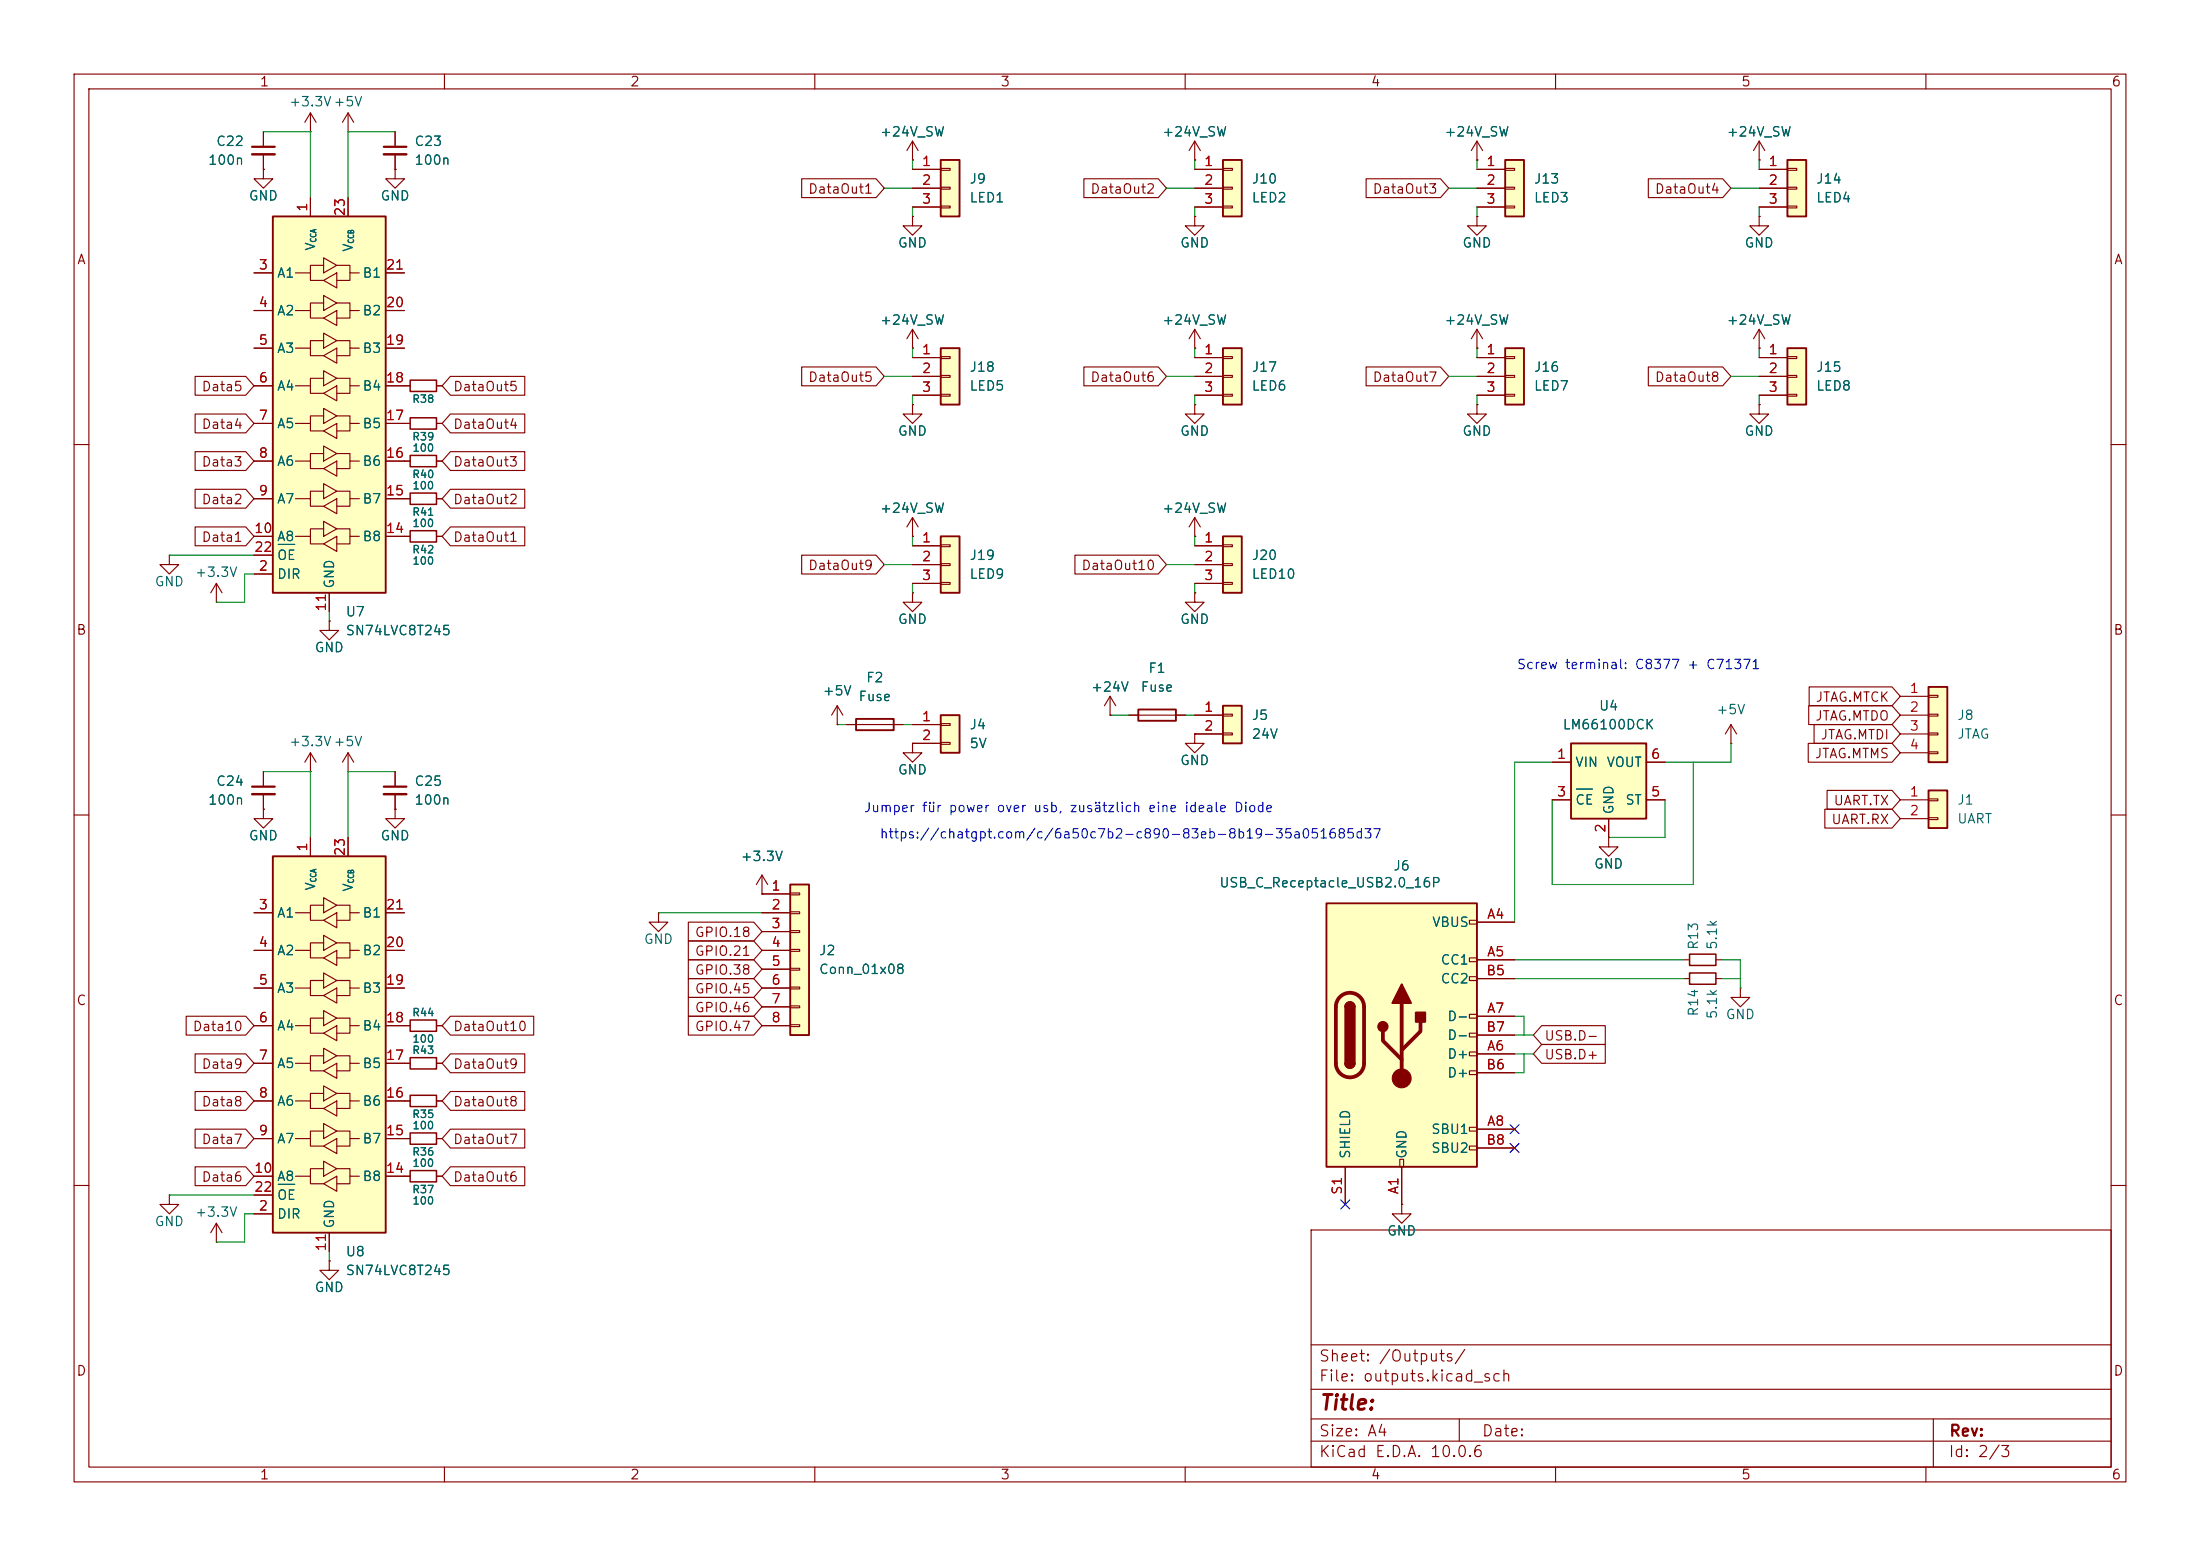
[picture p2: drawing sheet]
<svg xmlns="http://www.w3.org/2000/svg" width="297mm" height="210mm" viewBox="0 0 297 210" stroke-linecap="round" stroke-linejoin="round" font-family="sans-serif">
<g fill="none" stroke="#840000" stroke-width=".15">
<path d="M10 10h277v190h-277zM12 12h273v186h-273zM60 10v2M110 10v2M160 10v2M210 10v2M260 10v2M10 60h2M285 60h2M10 110h2M285 110h2M10 160h2"/>
<path d="M177 166h108v32h-108zM285 160h2M60 198v2M110 198v2M160 198v2M177 194.5h108M177 191.5h108M177 187.5h108M177 181.5h108M197 191.5v3M210 198v2M260 198v2"/>
<path d="M261 191.5v6.5"/>
</g>
<path d="M165.1 72.4h2.5v7.6h-2.5z" fill="#ffffc2"/>
<path d="M165.1 72.4h2.5v7.6h-2.5zM115.6 97h5v1.6h-5z" fill="none" stroke="#840000" stroke-width=".25"/>
<path d="M161.3 73.7h3.8M161.3 76.2h3.8M161.3 78.7h3.8M165.1 73.5h1.3v.3h-1.3zM165.1 76.1h1.3v.2h-1.3zM165.1 78.6h1.3v.3h-1.3zM114.3 97.8h7.6" fill="none" stroke="#840000" stroke-width=".15"/>
<path d="M127 96.5h2.5v5.1h-2.5z" fill="#ffffc2"/>
<path d="M127 96.5h2.5v5.1h-2.5z" fill="none" stroke="#840000" stroke-width=".25"/>
<path d="M123.2 97.8h3.8M127 97.7h1.3v.2h-1.3zM123.2 100.3v1.3h1.3l-1.3 1.3-1.3-1.3h1.3M123.2 100.3h.1M123.2 100.3h3.8M127 100.2h1.3v.3h-1.3z" fill="none" stroke="#840000" stroke-width=".15"/>
<path d="M127 72.4h2.5v7.6h-2.5z" fill="#ffffc2"/>
<path d="M127 72.4h2.5v7.6h-2.5z" fill="none" stroke="#840000" stroke-width=".25"/>
<path d="M123.2 54.6v1.3h1.3l-1.3 1.3-1.3-1.3h1.3M123.2 54.6h.1M123.2 73.7h3.8M123.2 76.2h3.8M123.2 78.7h3.8M127 73.5h1.3v.3h-1.3zM127 76.1h1.3v.2h-1.3zM127 78.6h1.3v.3h-1.3zM123.2 80v1.3h1.3l-1.3 1.3-1.3-1.3h1.3M123.2 80h.1" fill="none" stroke="#840000" stroke-width=".15"/>
<path d="M127 47h2.5v7.6h-2.5z" fill="#ffffc2"/>
<path d="M127 47h2.5v7.6h-2.5z" fill="none" stroke="#840000" stroke-width=".25"/>
<path d="M123.2 48.3h3.8M123.2 50.8h3.8M123.2 53.3h3.8M127 48.1h1.3v.3h-1.3zM127 50.7h1.3v.2h-1.3zM127 53.2h1.3v.3h-1.3zM29.2 167.6h.1M29.2 165.1l-.8 1.3M29.2 165.1l.8 1.3M29.2 165.1v2.5" fill="none" stroke="#840000" stroke-width=".15"/>
<path d="M106.7 119.4h2.5v20.3h-2.5z" fill="#ffffc2"/>
<path d="M106.7 119.4h2.5v20.3h-2.5z" fill="none" stroke="#840000" stroke-width=".25"/>
<g fill="none" stroke="#840000" stroke-width=".15">
<path d="M123.2 19.1v2.5M123.2 19.1l-.8 1.2M123.2 19.1l.8 1.2M123.2 21.6h.1M161.3 29.2v1.3h1.3l-1.3 1.3-1.3-1.3h1.3M161.3 29.2h.1M123.2 47h.1M123.2 44.5v2.5M123.2 44.5l-.8 1.2M123.2 44.5l.8 1.2M123.2 72.4h.1M123.2 69.9l-.8 1.2"/>
<path d="M123.2 69.9l.8 1.2M123.2 69.9v2.5M102.9 120.7h3.8M102.9 123.2h3.8M102.9 125.7h3.8M102.9 128.3h3.8M102.9 130.8h3.8M102.9 133.4h3.8M102.9 135.9h3.8M102.9 138.4h3.8M106.7 120.5h1.2v.3h-1.2zM106.7 123.1h1.2v.2h-1.2z"/>
<path d="M106.7 125.6h1.2v.3h-1.2zM106.7 128.1h1.2v.3h-1.2zM106.7 130.7h1.2v.2h-1.2zM106.7 133.2h1.2v.3h-1.2zM106.7 135.8h1.2v.2h-1.2zM106.7 138.3h1.2v.3h-1.2zM54.6 153.7h.8M58.9 153.7h.8M22.9 161.3v1.3h1.2l-1.2 1.2-1.3-1.2h1.3M22.9 161.3h.1M44.4 170.2v1.3h1.3l-1.3 1.2-1.2-1.2h1.2M44.4 170.2h.1"/>
</g>
<path d="M55.4 152.9h3.5v1.5h-3.5z" fill="none" stroke="#840000" stroke-width=".2"/>
<path d="M165.1 21.6h2.5v7.6h-2.5z" fill="#ffffc2"/>
<path d="M165.1 21.6h2.5v7.6h-2.5z" fill="none" stroke="#840000" stroke-width=".25"/>
<path d="M161.3 22.9h3.8M161.3 25.4h3.8M161.3 27.9h3.8M165.1 22.7h1.3v.3h-1.3zM165.1 25.3h1.3v.2h-1.3zM165.1 27.8h1.3v.3h-1.3z" fill="none" stroke="#840000" stroke-width=".15"/>
<path d="M127 21.6h2.5v7.6h-2.5z" fill="#ffffc2"/>
<path d="M127 21.6h2.5v7.6h-2.5z" fill="none" stroke="#840000" stroke-width=".25"/>
<path d="M161.3 19.1l-.8 1.2M161.3 19.1l.8 1.2M161.3 19.1v2.5M123.2 22.9h3.8M123.2 25.4h3.8M123.2 27.9h3.8M127 22.7h1.3v.3h-1.3zM127 25.3h1.3v.2h-1.3zM127 27.8h1.3v.3h-1.3zM161.3 21.6h.1" fill="none" stroke="#840000" stroke-width=".15"/>
<path d="M165.1 47h2.5v7.6h-2.5z" fill="#ffffc2"/>
<path d="M165.1 47h2.5v7.6h-2.5z" fill="none" stroke="#840000" stroke-width=".25"/>
<path d="M161.3 48.3h3.8M161.3 50.8h3.8M161.3 53.3h3.8M165.1 48.1h1.3v.3h-1.3zM165.1 50.7h1.3v.2h-1.3zM165.1 53.2h1.3v.3h-1.3z" fill="none" stroke="#840000" stroke-width=".15"/>
<path d="M165.1 95.3h2.5v5h-2.5z" fill="#ffffc2"/>
<path d="M165.1 95.3h2.5v5h-2.5z" fill="none" stroke="#840000" stroke-width=".25"/>
<g fill="none" stroke="#840000" stroke-width=".15">
<path d="M22.9 74.9v1.3h1.2l-1.2 1.3-1.3-1.3h1.3M22.9 74.9h.1M29.2 78.7l-.8 1.3M29.2 78.7l.8 1.3M29.2 78.7v2.6M29.2 81.3h.1M149.9 96.5h.1M149.9 94l-.8 1.3M149.9 94l.7 1.3M149.9 94v2.5M161.3 99.1v1.2h1.3l-1.3 1.3-1.3-1.3h1.3M161.3 99.1h.1"/>
<path d="M161.3 96.5h3.8M161.3 99.1h3.8M165.1 96.4h1.3v.2h-1.3zM165.1 98.9h1.3v.3h-1.3zM35.6 109.2v1.3h1.2l-1.2 1.3-1.3-1.3h1.3M35.6 109.2h.1"/>
</g>
<path d="M36.8 29.2h15.3v50.8h-15.3z" fill="#ffffc2"/>
<path d="M36.8 29.2h15.3v50.8h-15.3zM153.7 95.8h5v1.5h-5z" fill="none" stroke="#840000" stroke-width=".25"/>
<g fill="none" stroke="#840000" stroke-width=".15">
<path d="M34.3 36.8h2.5M39.9 36.8h2v1h1.8M41.9 26.7v2.5M43.7 35.8h-1.8v1M43.7 34.8l1.8 1-1.8 1zM43.7 37.8l1.8-1v2.1zM43.7 39.9l1.8 1-1.8 1zM45.5 35.8h1.7v1h1.3M47 26.7v2.5M47.2 36.8v1h-1.7M52.1 36.8h2.5M34.3 41.9h2.5"/>
<path d="M34.3 47h2.5M34.3 52.1h2.5M34.3 57.2h2.5M39.9 47h2v1h1.8M39.9 57.2h2v1h1.8M39.9 41.9h2v1h1.8M39.9 52.1h2v1h1.8M43.7 46h-1.8v1M43.7 56.1h-1.8v1.1M43.7 45l1.8 1-1.8 1zM43.7 55.1l1.8 1-1.8 1.1zM43.7 48l1.8-1v2z"/>
<path d="M43.7 53.1l1.8-1v2zM43.7 58.2l1.8-1v2zM43.7 40.9h-1.8v1M43.7 51.1h-1.8v1M43.7 50l1.8 1.1-1.8 1zM43.7 42.9l1.8-1v2zM45.5 46h1.7v1h1.3M45.5 56.1h1.7v1.1h1.3M45.5 40.9h1.7v1h1.3M45.5 51.1h1.7v1h1.3M47.2 47v1h-1.7M47.2 57.2v1h-1.7"/>
<path d="M47.2 41.9v1h-1.7M47.2 52.1v1h-1.7M52.1 41.9h2.5M52.1 47h2.5M52.1 52.1h3.3M52.1 57.2h3.3M58.9 52.1h.8M58.9 57.2h.8M34.3 77.5h2.5M34.3 62.2h2.5M34.3 67.3h2.5M34.3 72.4h2.5"/>
<path d="M34.3 74.9h2.5M39.9 67.3h2v1h1.8M39.9 62.2h2v1h1.8M39.9 72.4h2v1h1.8M43.7 66.3h-1.8v1M43.7 65.3l1.8 1-1.8 1zM43.7 68.3l1.8-1v2zM43.7 73.4l1.8-1v2zM43.7 61.2h-1.8v1M43.7 71.4h-1.8v1M43.7 60.2l1.8 1-1.8 1zM43.7 70.4l1.8 1-1.8 1z"/>
<path d="M43.7 63.2l1.8-1v2.1zM45.5 66.3h1.7v1h1.3M45.5 61.2h1.7v1h1.3M45.5 71.4h1.7v1h1.3M47.2 67.3v1h-1.7M47.2 62.2v1h-1.7M47.2 72.4v1h-1.7M52.1 62.2h3.3M52.1 67.3h3.3M52.1 72.4h3.3M58.9 62.2h.8M58.9 67.3h.8"/>
<path d="M58.9 72.4h.8M44.4 80v2.6M113 97.8h.1M113 95.3l-.7 1.2M113 95.3l.8 1.2M113 95.3v2.5M152.4 96.5h7.6M102.9 118.1l-.8 1.3M102.9 118.1l.7 1.3M102.9 118.1v2.6M102.9 120.7h.1M189.2 162.6v1.2h1.3l-1.3 1.3-1.2-1.3h1.2"/>
<path d="M189.2 162.6h.1"/>
</g>
<path d="M37.6 73.5h2.2" fill="none" stroke="#006464" stroke-width=".15"/>
<path d="M55.4 51.3h3.5v1.5h-3.5zM55.4 56.4h3.5v1.5h-3.5zM55.4 66.5h3.5v1.6h-3.5zM55.4 61.5h3.5v1.5h-3.5zM55.4 71.6h3.5v1.6h-3.5z" fill="none" stroke="#840000" stroke-width=".2"/>
<path d="M179.1 121.9h20.3v35.6h-20.3z" fill="#ffffc2"/>
<g fill="none" stroke="#840000" stroke-width=".15">
<path d="M35.6 17.8v2M41.9 17.8h.1M41.9 15.2l-.8 1.3M41.9 15.2l.8 1.3M41.9 15.2v2.6M47 17.8h.1M47 15.2l-.8 1.3M47 15.2l.8 1.3M47 15.2v2.6M53.3 17.8v2M237.5 19.1l-.8 1.2M237.5 19.1l.8 1.2"/>
<path d="M237.5 19.1v2.5M35.6 22.9v1.2h1.2l-1.2 1.3-1.3-1.3h1.3M35.6 22.9h.1M35.6 20.8v2.1M53.3 22.9v1.2h-1.2l1.2 1.3 1.3-1.3h-1.3M53.3 22.9h.1M53.3 20.8v2.1M237.5 21.6h.1M237.5 29.2v1.3h1.3l-1.3 1.3-1.3-1.3h1.3M237.5 29.2h.1M88.9 123.2v1.3h1.3l-1.3 1.2-1.3-1.2h1.3M88.9 123.2h.1"/>
<path d="M198.4 124.2h1v.5h-1zM198.4 129.3h1v.5h-1zM198.4 131.8h1v.5h-1zM198.4 136.9h1v.5h-1zM198.4 139.4h1v.6h-1zM199.4 124.5h5.1M199.4 129.5h5.1M199.4 137.2h5.1M199.4 132.1h5.1M199.4 139.7h5.1M227.3 129.5h.8M231.6 129.5h.8"/>
<path d="M181.6 157.5v5.1M189 156.5h.5v1h-.5zM189.2 157.5v5.1M198.4 142h1v.5h-1zM198.4 144.5h1v.5h-1zM198.4 152.1h1v.6h-1zM198.4 154.7h1v.5h-1zM199.4 142.2h5.1M199.4 152.4h5.1M199.4 144.8h5.1M199.4 154.9h5.1"/>
</g>
<path d="M179.1 121.9h20.3v35.6h-20.3zM181.6 135.9a.64 .64 0 0 1 .6-.6 .64 .64 0 0 1 .7 .6M181.6 143.5a.64 .64 0 0 0 .6 .6 .64 .64 0 0 0 .7-.6" fill="none" stroke="#840000" stroke-width=".25"/>
<path d="M180.9 134.6a1.9 1.9 0 0 1 2.1-.5 1.9 1.9 0 0 1 1.1 1.8v7.6a1.91 1.91 0 0 1-1.9 1.9 1.91 1.91 0 0 1-1.9-1.9v-7.6a1.9 1.9 0 0 1 .6-1.3zM186.7 139.2v1.3l2.5 2.5M189.2 135.4v10.1M191.8 137.9v1.3l-2.6 2.5" fill="none" stroke="#840000" stroke-width=".51"/>
<g fill="#840000" stroke="#840000" stroke-width=".25">
<path d="M181.6 135.9h1.3v7.6h-1.3z"/>
<path d="M181.8 135.4a.64 .64 0 0 1 .7-.1 .64 .64 0 0 1 .4 .6h-1.3z"/>
<path d="M181.6 143.5h1.3a.64 .64 0 0 1-.7 .6 .64 .64 0 0 1-.6-.6z"/>
<path d="M189.2 132.8l1.3 2.6h-2.5z"/>
<path d="M191.1 136.7h1.3v1.2h-1.3z"/>
<circle cx="186.7" cy="138.6" r=".63"/>
</g>
<circle cx="189.2" cy="145.5" r="1.27" fill="#840000" stroke="#840000" stroke-width=".15"/>
<path d="M34 19.8h3.1M51.8 19.8h3.1" fill="none" stroke="#840000" stroke-width=".3"/>
<path d="M34 20.8h3.1M51.8 20.8h3.1" fill="none" stroke="#840000" stroke-width=".33"/>
<path d="M228.1 128.8h3.5v1.5h-3.5z" fill="none" stroke="#840000" stroke-width=".2"/>
<path d="M241.3 21.6h2.5v7.6h-2.5z" fill="#ffffc2"/>
<path d="M241.3 21.6h2.5v7.6h-2.5z" fill="none" stroke="#840000" stroke-width=".25"/>
<path d="M237.5 22.9h3.8M237.5 25.4h3.8M237.5 27.9h3.8M241.3 22.7h1.3v.3h-1.3zM241.3 25.3h1.3v.2h-1.3zM241.3 27.8h1.3v.3h-1.3z" fill="none" stroke="#840000" stroke-width=".15"/>
<path d="M241.3 47h2.5v7.6h-2.5z" fill="#ffffc2"/>
<path d="M241.3 47h2.5v7.6h-2.5z" fill="none" stroke="#840000" stroke-width=".25"/>
<path d="M237.5 48.3h3.8M237.5 50.8h3.8M237.5 53.3h3.8M241.3 48.1h1.3v.3h-1.3zM241.3 50.7h1.3v.2h-1.3zM241.3 53.2h1.3v.3h-1.3z" fill="none" stroke="#840000" stroke-width=".15"/>
<path d="M212.1 100.3h10.1v10.2h-10.1z" fill="#ffffc2"/>
<path d="M212.1 100.3h10.1v10.2h-10.1z" fill="none" stroke="#840000" stroke-width=".25"/>
<g fill="none" stroke="#840000" stroke-width=".15">
<path d="M161.3 54.6v1.3h1.3l-1.3 1.3-1.3-1.3h1.3M161.3 54.6h.1M161.3 47h.1M161.3 44.5l-.8 1.2M161.3 44.5l.8 1.2M161.3 44.5v2.5M199.4 47h.1M199.4 44.5l-.8 1.2M199.4 44.5l.8 1.2M199.4 44.5v2.5M237.5 54.6v1.3h1.3l-1.3 1.3-1.3-1.3h1.3M237.5 54.6h.1"/>
<path d="M237.5 47h.1M237.5 44.5l-.8 1.2M237.5 44.5l.8 1.2M237.5 44.5v2.5M44.4 83.8v1.3h1.3l-1.3 1.3-1.2-1.3h1.2M44.4 83.8h.1M35.6 104.1v2.1M35.6 107.2v2M41.9 104.1h.1M41.9 101.6l-.8 1.3M41.9 101.6l.8 1.3M41.9 101.6v2.5"/>
<path d="M47 104.1h.1M47 101.6l-.8 1.3M47 101.6l.8 1.3M47 101.6v2.5M53.3 109.2v1.3h-1.2l1.2 1.3 1.3-1.3h-1.3M53.3 109.2h.1M53.3 104.1v2.1M53.3 107.2v2M209.5 102.9h2.6M209.5 108h2.6M217.2 113v1.3h1.2l-1.2 1.3-1.3-1.3h1.3M217.2 113h.1"/>
<path d="M217.2 110.5v2.5M222.2 102.9h2.6M222.2 108h2.6M54.6 143.5h.8M58.9 143.5h.8"/>
</g>
<path d="M212.8 106.5h2.2" fill="none" stroke="#006464" stroke-width=".15"/>
<path d="M34 106.2h3.1M51.8 106.2h3.1" fill="none" stroke="#840000" stroke-width=".3"/>
<path d="M34 107.2h3.1M51.8 107.2h3.1" fill="none" stroke="#840000" stroke-width=".33"/>
<path d="M55.4 142.7h3.5v1.6h-3.5z" fill="none" stroke="#840000" stroke-width=".2"/>
<path d="M260.3 92.7h2.6v10.2h-2.6z" fill="#ffffc2"/>
<path d="M260.3 92.7h2.6v10.2h-2.6z" fill="none" stroke="#840000" stroke-width=".25"/>
<path d="M256.5 94h3.8M256.5 96.5h3.8M256.5 99.1h3.8M260.3 93.9h1.3v.2h-1.3zM260.3 96.4h1.3v.2h-1.3zM260.3 98.9h1.3v.3h-1.3zM256.5 101.6h3.8M260.3 101.5h1.3v.2h-1.3z" fill="none" stroke="#840000" stroke-width=".15"/>
<path d="M260.3 106.7h2.6v5.1h-2.6z" fill="#ffffc2"/>
<path d="M260.3 106.7h2.6v5.1h-2.6z" fill="none" stroke="#840000" stroke-width=".25"/>
<path d="M199.4 54.6v1.3h1.3l-1.3 1.3-1.3-1.3h1.3M199.4 54.6h.1M256.5 108h3.8M256.5 110.5h3.8M260.3 107.8h1.3v.3h-1.3zM260.3 110.4h1.3v.2h-1.3z" fill="none" stroke="#840000" stroke-width=".15"/>
<path d="M203.2 47h2.5v7.6h-2.5z" fill="#ffffc2"/>
<path d="M203.2 47h2.5v7.6h-2.5z" fill="none" stroke="#840000" stroke-width=".25"/>
<path d="M199.4 48.3h3.8M199.4 50.8h3.8M199.4 53.3h3.8M203.2 48.1h1.3v.3h-1.3zM203.2 50.7h1.3v.2h-1.3zM203.2 53.2h1.3v.3h-1.3z" fill="none" stroke="#840000" stroke-width=".15"/>
<path d="M203.2 21.6h2.5v7.6h-2.5z" fill="#ffffc2"/>
<path d="M203.2 21.6h2.5v7.6h-2.5z" fill="none" stroke="#840000" stroke-width=".25"/>
<g fill="none" stroke="#840000" stroke-width=".15">
<path d="M199.4 19.1l-.8 1.2M199.4 19.1l.8 1.2M199.4 19.1v2.5M123.2 29.2v1.3h1.3l-1.3 1.3-1.3-1.3h1.3M123.2 29.2h.1M199.4 29.2v1.3h1.3l-1.3 1.3-1.3-1.3h1.3M199.4 29.2h.1M199.4 21.6h.1M199.4 22.9h3.8M199.4 25.4h3.8M199.4 27.9h3.8M203.2 22.7h1.3v.3h-1.3z"/>
<path d="M203.2 25.3h1.3v.2h-1.3zM203.2 27.8h1.3v.3h-1.3zM161.3 72.4h.1M161.3 69.9l-.8 1.2M161.3 69.9l.8 1.2M161.3 69.9v2.5M161.3 80v1.3h1.3l-1.3 1.3-1.3-1.3h1.3M161.3 80h.1M233.7 97.8l-.8 1.3M233.7 97.8l.7 1.3M233.7 97.8v2.5M233.7 100.3h.1"/>
<path d="M54.6 138.4h.8M58.9 138.4h.8M227.3 132.1h.8M231.6 132.1h.8M234.9 133.4v1.2h1.3l-1.3 1.3-1.2-1.3h1.2M234.9 133.4h.1M54.6 148.6h.8M54.6 158.8h.8M58.9 148.6h.8M58.9 158.8h.8"/>
</g>
<path d="M55.4 137.7h3.5v1.5h-3.5zM228.1 131.3h3.5v1.5h-3.5zM55.4 147.8h3.5v1.6h-3.5zM55.4 158h3.5v1.5h-3.5z" fill="none" stroke="#840000" stroke-width=".2"/>
<path d="M36.8 115.6h15.3v50.8h-15.3z" fill="#ffffc2"/>
<path d="M36.8 115.6h15.3v50.8h-15.3z" fill="none" stroke="#840000" stroke-width=".25"/>
<g fill="none" stroke="#840000" stroke-width=".15">
<path d="M35.6 17.8v2M53.3 17.8v2M34.3 36.8h2.5M35.6 22.9h.1M35.6 20.8v2.1M41.9 26.7v2.5M47 26.7v2.5M52.1 36.8h2.5M53.3 22.9h.1M53.3 20.8v2.1M108.2 24.1h10.1l1.1 1.3-1.1 1.3h-10.1zM123.2 21.6h.1"/>
<path d="M123.2 29.2h.1M123.2 22.9h3.8M123.2 25.4h3.8M123.2 27.9h3.8M146.3 24.1h10.1l1.1 1.3-1.1 1.3h-10.1zM161.3 21.6h.1M161.3 29.2h.1M161.3 22.9h3.8M161.3 25.4h3.8M161.3 27.9h3.8M184.4 24.1h10.1l1.1 1.3-1.1 1.3h-10.1zM199.4 21.6h.1"/>
<path d="M199.4 29.2h.1M199.4 22.9h3.8M199.4 25.4h3.8M199.4 27.9h3.8M222.5 24.1h10.1l1.1 1.3-1.1 1.3h-10.1zM237.5 29.2h.1M237.5 21.6h.1M237.5 22.9h3.8M237.5 25.4h3.8M237.5 27.9h3.8M26.3 55.9h6.9l1.1 1.3-1.1 1.2h-6.9zM26.3 50.8h6.9l1.1 1.3-1.1 1.2h-6.9z"/>
<path d="M34.3 57.2h2.5M34.3 52.1h2.5M34.3 41.9h2.5M34.3 47h2.5M52.1 57.2h3.3M52.1 52.1h3.3M52.1 41.9h2.5M52.1 47h2.5M58.9 57.2h.8M58.9 52.1h.8M60.8 55.9h10v2.5h-10l-1.1-1.2zM60.8 50.8h10v2.5h-10l-1.1-1.2z"/>
<path d="M108.2 49.5h10.1l1.1 1.3-1.1 1.3h-10.1zM123.2 47h.1M123.2 54.6h.1M123.2 48.3h3.8M123.2 50.8h3.8M123.2 53.3h3.8M146.3 49.5h10.1l1.1 1.3-1.1 1.3h-10.1zM161.3 54.6h.1M161.3 47h.1M161.3 48.3h3.8M161.3 50.8h3.8M161.3 53.3h3.8"/>
<path d="M184.4 49.5h10.1l1.1 1.3-1.1 1.3h-10.1zM199.4 54.6h.1M199.4 47h.1M199.4 48.3h3.8M199.4 50.8h3.8M199.4 53.3h3.8M222.5 49.5h10.1l1.1 1.3-1.1 1.3h-10.1zM237.5 47h.1M237.5 54.6h.1M237.5 48.3h3.8M237.5 50.8h3.8M237.5 53.3h3.8"/>
<path d="M26.3 71.1h6.9l1.1 1.3-1.1 1.3h-6.9zM26.3 66h6.9l1.1 1.3-1.1 1.3h-6.9zM26.3 61h6.9l1.1 1.2-1.1 1.3h-6.9zM34.3 72.4h2.5M34.3 62.2h2.5M34.3 67.3h2.5M34.3 77.5h2.5M34.3 74.9h2.5M52.1 72.4h3.3M52.1 62.2h3.3M52.1 67.3h3.3M58.9 72.4h.8"/>
<path d="M58.9 62.2h.8M58.9 67.3h.8M60.8 66h10v2.6h-10l-1.1-1.3zM60.8 61h10v2.5h-10l-1.1-1.3zM60.8 71.1h10v2.6h-10l-1.1-1.3zM108.2 74.9h10.1l1.1 1.3-1.1 1.3h-10.1zM123.2 72.4h.1M123.2 73.7h3.8M123.2 76.2h3.8M123.2 78.7h3.8M145.1 74.9h11.3l1.1 1.3-1.1 1.3h-11.3zM161.3 72.4h.1"/>
<path d="M161.3 73.7h3.8M161.3 76.2h3.8M161.3 78.7h3.8M44.4 83.8h.1M44.4 80v2.6M113 97.8h.1M114.3 97.8h1.3M120.6 97.8h1.3M123.2 80h.1M123.2 97.8h3.8M149.9 96.5h.1M152.4 96.5h1.3"/>
<path d="M158.7 96.5h1.3M161.3 99.1h.1M161.3 80h.1M161.3 96.5h3.8M161.3 99.1h3.8M244.2 95.2h11.2l1.1 1.3-1.1 1.3h-11.2zM244.2 92.7h11.2l1.1 1.3-1.1 1.3h-11.2zM244.9 97.8h10.5l1.1 1.3-1.1 1.2h-10.5zM35.6 109.2h.1M35.6 104.1v2.1M35.6 107.2v2M41.9 113v2.6"/>
<path d="M47 113v2.6M53.3 109.2h.1M53.3 104.1v2.1M53.3 107.2v2M123.2 100.3h.1M123.2 100.3h3.8M209.5 102.9h2.6M209.5 108h2.6M217.2 113h.1M217.2 110.5v2.5M222.2 102.9h2.6M222.2 108h2.6"/>
<path d="M244.1 100.3h11.3l1.1 1.3-1.1 1.3h-11.3zM246.4 109.2h9l1.1 1.3-1.1 1.3h-9zM246.7 106.7h8.7l1.1 1.3-1.1 1.2h-8.7zM25.1 137.2h8.1l1.1 1.2-1.1 1.3h-8.1zM34.3 123.2h2.5M34.3 128.3h2.5M34.3 133.4h2.5M34.3 138.4h2.5M39.9 123.2h2v1h1.8M39.9 133.4h2v1h1.8M39.9 128.3h2v1h1.8M39.9 138.4h2v1h1.8"/>
<path d="M43.7 122.2h-1.8v1M43.7 132.3h-1.8v1.1M43.7 121.2l1.8 1-1.8 1zM43.7 131.3l1.8 1-1.8 1.1zM43.7 124.2l1.8-1v2zM43.7 134.4l1.8-1v2zM43.7 139.4l1.8-1v2.1zM43.7 127.3h-1.8v1M43.7 137.4h-1.8v1M43.7 126.2l1.8 1.1-1.8 1zM43.7 136.4l1.8 1-1.8 1zM43.7 129.3l1.8-1v2z"/>
<path d="M45.5 122.2h1.7v1h1.3M45.5 132.3h1.7v1.1h1.3M45.5 127.3h1.7v1h1.3M45.5 137.4h1.7v1h1.3M47.2 123.2v1h-1.7M47.2 133.4v1h-1.7M47.2 128.3v1h-1.7M47.2 138.4v1h-1.7M52.1 123.2h2.5M52.1 128.3h2.5M52.1 133.4h2.5M52.1 138.4h3.3"/>
<path d="M58.9 138.4h.8M60.8 137.2h11.3v2.5h-11.3l-1.1-1.3zM92.9 132.1h8.9l1.1 1.3-1.1 1.2h-8.9zM92.9 127h8.9l1.1 1.3-1.1 1.2h-8.9zM92.9 137.2h8.9l1.1 1.2-1.1 1.3h-8.9zM92.9 134.6h8.9l1.1 1.3-1.1 1.3h-8.9zM92.9 129.5h8.9l1.1 1.3-1.1 1.3h-8.9zM92.9 124.5h8.9l1.1 1.2-1.1 1.3h-8.9zM102.9 120.7h.1M102.9 123.2h3.8M102.9 128.3h3.8M102.9 133.4h3.8"/>
<path d="M102.9 138.4h3.8M102.9 120.7h3.8M102.9 125.7h3.8M102.9 130.8h3.8M102.9 135.9h3.8M199.4 124.5h5.1M199.4 129.5h5.1M199.4 137.2h5.1M199.4 132.1h5.1M199.4 139.7h5.1M208.1 138.4h8.6v2.6h-8.6l-1.1-1.3zM26.3 157.5h6.9l1.1 1.3-1.1 1.2h-6.9z"/>
<path d="M26.3 152.4h6.9l1.1 1.3-1.1 1.2h-6.9zM26.3 147.3h6.9l1.1 1.3-1.1 1.3h-6.9zM26.3 142.2h6.9l1.1 1.3-1.1 1.3h-6.9zM34.3 143.5h2.5M34.3 148.6h2.5M34.3 153.7h2.5M34.3 158.8h2.5M39.9 143.5h2v1h1.8M39.9 153.7h2v1h1.8M39.9 148.6h2v1h1.8M39.9 158.8h2v1h1.8M43.7 142.5h-1.8v1"/>
<path d="M43.7 152.7h-1.8v1M43.7 141.5l1.8 1-1.8 1zM43.7 151.6l1.8 1.1-1.8 1zM43.7 144.5l1.8-1v2zM43.7 154.7l1.8-1v2zM43.7 159.8l1.8-1v2zM43.7 147.6h-1.8v1M43.7 157.7h-1.8v1.1M43.7 146.6l1.8 1-1.8 1zM43.7 156.7l1.8 1-1.8 1.1zM43.7 149.6l1.8-1v2zM45.5 142.5h1.7v1h1.3"/>
<path d="M45.5 152.7h1.7v1h1.3M45.5 147.6h1.7v1h1.3M45.5 157.7h1.7v1.1h1.3M47.2 143.5v1h-1.7M47.2 153.7v1h-1.7M47.2 148.6v1h-1.7M47.2 158.8v1h-1.7M52.1 143.5h3.3M52.1 148.6h3.3M52.1 153.7h3.3M52.1 158.8h3.3M58.9 143.5h.8"/>
<path d="M58.9 148.6h.8M58.9 153.7h.8M58.9 158.8h.8M60.8 147.3h10v2.6h-10l-1.1-1.3zM60.8 152.4h10v2.5h-10l-1.1-1.2zM60.8 157.5h10v2.5h-10l-1.1-1.2zM60.8 142.2h10v2.6h-10l-1.1-1.3zM181.6 157.5v5.1M189.2 157.5v5.1M199.4 142.2h5.1M199.4 152.4h5.1M199.4 144.8h5.1"/>
<path d="M199.4 154.9h5.1M208.1 141h8.6v2.5h-8.6l-1.1-1.3zM34.3 163.8h2.5M34.3 161.3h2.5M44.4 170.2h.1M44.4 166.4v2.5M189.2 162.6h.1"/>
</g>
<path d="M37.6 73.5h2.2M212.8 106.5h2.2M37.6 159.8h2.2" fill="none" stroke="#006464" stroke-width=".15"/>
<g fill="none" stroke="#009600" stroke-width=".15">
<path d="M35.6 17.8h6.3v8.9M53.3 17.8h-6.3v8.9M119.4 25.4h3.8M123.2 21.6v1.3M123.2 27.9v1.3M157.5 25.4h3.8M161.3 21.6v1.3M161.3 27.9v1.3M195.6 25.4h3.8M199.4 21.6v1.3M199.4 27.9v1.3M233.7 25.4h3.8"/>
<path d="M237.5 21.6v1.3M237.5 27.9v1.3M119.4 50.8h3.8M123.2 47v1.3M123.2 53.3v1.3M157.5 50.8h3.8M161.3 47v1.3M161.3 53.3v1.3M195.6 50.8h3.8M199.4 47v1.3M199.4 53.3v1.3M233.7 50.8h3.8"/>
<path d="M237.5 47v1.3M237.5 53.3v1.3M22.9 74.9h11.4M34.3 77.5h-1.3v3.8h-3.8M119.4 76.2h3.8M123.2 72.4v1.3M123.2 78.7v1.3M157.5 76.2h3.8M161.3 72.4v1.3M161.3 78.7v1.3M44.4 82.6v1.2M113 97.8h1.3"/>
<path d="M121.9 97.8h1.3M149.9 96.5h2.5M160 96.5h1.3M35.6 104.1h6.3v8.9M53.3 104.1h-6.3v8.9M209.5 102.9h-5v21.6M224.8 108v5h-7.6M228.6 102.9v16.5h-19.1v-11.4M233.7 100.3v2.6h-8.9M88.9 123.2h14M204.5 129.5h22.8M204.5 132.1h22.8"/>
<path d="M204.5 137.2h1.2v2.5M204.5 139.7h2.5M232.4 129.5h2.5v3.9M232.4 132.1h2.5M204.5 142.2h2.5M205.7 142.2v2.6h-1.2M22.9 161.3h11.4M34.3 163.8h-1.3v3.8h-3.8M44.4 168.9v1.3"/>
</g>
<path d="M203.9 154.3l1.2 1.2M203.9 151.8l1.2 1.2M205.1 154.3l-1.2 1.2M205.1 151.8l-1.2 1.2M181 162l1.2 1.2M182.2 162l-1.2 1.2" fill="none" stroke="#000084" stroke-width=".15"/>
<text font-size="2" fill="#840000" x="178" y="190.8">Title:</text>
<g font-size="1.5" fill="#840000">
<text x="178" y="184.1">Sheet: /Outputs/</text>
<text x="178" y="186.8">File: outputs.kicad_sch</text>
<text x="178" y="197">KiCad E.D.A. 10.0.6</text>
<text x="178" y="194.2">Size: A4</text>
<text x="200" y="194.2">Date:</text>
<text x="263" y="197">Id: 2/3</text>
<text x="263" y="194.2">Rev:</text>
</g>
<g font-size="1.3" fill="#840000">
<text x="35" y="12">1</text>
<text x="85" y="12">2</text>
<text x="135" y="12">3</text>
<text x="185" y="12">4</text>
<text x="235" y="12">5</text>
<text x="285" y="12">6</text>
<text x="109" y="26.5">DataOut1</text>
<text x="147.1" y="26.5">DataOut2</text>
<text x="185.2" y="26.5">DataOut3</text>
<text x="223.3" y="26.5">DataOut4</text>
<text x="10.3" y="36">A</text>
<text x="285.3" y="36">A</text>
<text x="27.1" y="53.1">Data5</text>
<text x="61.1" y="53.1">DataOut5</text>
<text x="109" y="51.9">DataOut5</text>
<text x="147.1" y="51.9">DataOut6</text>
<text x="185.2" y="51.9">DataOut7</text>
<text x="223.3" y="51.9">DataOut8</text>
<text x="27.1" y="58.2">Data4</text>
<text x="61.1" y="58.2">DataOut4</text>
<text x="27.1" y="63.3">Data3</text>
<text x="61.1" y="63.3">DataOut3</text>
<text x="27.1" y="68.4">Data2</text>
<text x="61.1" y="68.4">DataOut2</text>
<text x="27.1" y="73.4">Data1</text>
<text x="61.1" y="73.4">DataOut1</text>
<text x="109" y="77.3">DataOut9</text>
<text x="145.9" y="77.3">DataOut10</text>
<text x="10.2" y="86">B</text>
<text x="285.2" y="86">B</text>
<text x="245" y="95">JTAG.MTCK</text>
<text x="245" y="97.6">JTAG.MTDO</text>
<text x="245.7" y="100.1">JTAG.MTDI</text>
<text x="244.9" y="102.7">JTAG.MTMS</text>
<text x="247.1" y="111.5">UART.RX</text>
<text x="247.4" y="109">UART.TX</text>
<text x="93.7" y="129.3">GPIO.21</text>
<text x="93.7" y="131.9">GPIO.38</text>
<text x="93.7" y="126.8">GPIO.18</text>
<text x="10.2" y="136">C</text>
<text x="93.7" y="134.4">GPIO.45</text>
<text x="93.7" y="136.9">GPIO.46</text>
<text x="285.2" y="136">C</text>
<text x="25.9" y="139.5">Data10</text>
<text x="61.1" y="139.5">DataOut10</text>
<text x="93.7" y="139.5">GPIO.47</text>
<text x="208.4" y="143.3">USB.D+</text>
<text x="208.4" y="140.8">USB.D-</text>
<text x="27.1" y="149.6">Data8</text>
<text x="27.1" y="144.6">Data9</text>
<text x="61.1" y="149.6">DataOut8</text>
<text x="61.1" y="144.6">DataOut9</text>
<text x="27.1" y="154.7">Data7</text>
<text x="61.1" y="154.7">DataOut7</text>
<text x="27.1" y="159.8">Data6</text>
<text x="61.1" y="159.8">DataOut6</text>
<text x="10.2" y="186">D</text>
<text x="285.2" y="186">D</text>
<text x="35" y="200">1</text>
<text x="85" y="200">2</text>
<text x="135" y="200">3</text>
<text x="185" y="200">4</text>
<text x="235" y="200">5</text>
<text x="285" y="200">6</text>
</g>
<g font-size="1.3" fill="#006464">
<text x="38.9" y="14.7">+3.3V+5V</text>
<text x="28" y="22.6">100n</text>
<text x="29.1" y="20">C22</text>
<text x="55.9" y="20">C23</text>
<text x="55.9" y="22.6">100n</text>
<text x="118.7" y="18.7">+24V_SW</text>
<text x="156.8" y="18.7">+24V_SW</text>
<text x="194.9" y="18.7">+24V_SW</text>
<text x="233" y="18.7">+24V_SW</text>
<text x="33.5" y="27.4">GND</text>
<text x="51.3" y="27.4">GND</text>
<text x="130.8" y="25.1">J9</text>
<text x="130.8" y="27.6">LED1</text>
<text x="168.9" y="25.1">J10</text>
<text x="168.9" y="27.6">LED2</text>
<text x="207" y="25.1">J13</text>
<text x="207" y="27.6">LED3</text>
<text x="245.1" y="25.1">J14</text>
<text x="245.1" y="27.6">LED4</text>
<text x="42.9" y="33.9" transform="rotate(-90 42.9 33.9)">V</text>
<text x="48" y="34.1" transform="rotate(-90 48 34.1)">V</text>
<text x="121.1" y="33.7">GND</text>
<text x="159.2" y="33.7">GND</text>
<text x="197.3" y="33.7">GND</text>
<text x="235.4" y="33.7">GND</text>
<text x="37.3" y="37.8">A1</text>
<text x="48.9" y="37.8">B1</text>
<text x="37.3" y="42.9">A2</text>
<text x="37.3" y="48">A3</text>
<text x="48.9" y="48">B3</text>
<text x="48.9" y="42.9">B2</text>
<text x="118.7" y="44.1">+24V_SW</text>
<text x="156.8" y="44.1">+24V_SW</text>
<text x="194.9" y="44.1">+24V_SW</text>
<text x="233" y="44.1">+24V_SW</text>
<text x="37.3" y="53">A4</text>
<text x="48.9" y="53">B4</text>
<text x="130.8" y="50.5">J18</text>
<text x="130.8" y="53">LED5</text>
<text x="168.9" y="50.5">J17</text>
<text x="168.9" y="53">LED6</text>
<text x="207" y="50.5">J16</text>
<text x="207" y="53">LED7</text>
<text x="245.1" y="50.5">J15</text>
<text x="245.1" y="53">LED8</text>
<text x="37.3" y="58.1">A5</text>
<text x="48.9" y="58.1">B5</text>
<text x="121.1" y="59.1">GND</text>
<text x="159.2" y="59.1">GND</text>
<text x="197.3" y="59.1">GND</text>
<text x="235.4" y="59.1">GND</text>
<text x="37.3" y="63.2">A6</text>
<text x="48.9" y="63.2">B6</text>
<text x="37.3" y="68.3">A7</text>
<text x="48.9" y="68.3">B7</text>
<text x="118.7" y="69.5">+24V_SW</text>
<text x="156.8" y="69.5">+24V_SW</text>
<text x="37.3" y="73.4">A8</text>
<text x="37.3" y="75.9">OE</text>
<text x="48.9" y="73.4">B8</text>
<text x="130.8" y="75.9">J19</text>
<text x="168.9" y="75.9">J20</text>
<text x="20.8" y="79.4">GND</text>
<text x="26.2" y="78.2">+3.3V</text>
<text x="37.3" y="78.4">DIR</text>
<text x="45.4" y="79.5" transform="rotate(-90 45.4 79.5)">GND</text>
<text x="46.6" y="83.5">U7</text>
<text x="130.8" y="78.4">LED9</text>
<text x="168.9" y="78.4">LED10</text>
<text x="42.4" y="88.3">GND</text>
<text x="46.6" y="86.1">SN74LVC8T245</text>
<text x="121.1" y="84.5">GND</text>
<text x="159.2" y="84.5">GND</text>
<text x="111" y="94.2">+5V</text>
<text x="115.8" y="94.9">Fuse</text>
<text x="116.8" y="92.4">F2</text>
<text x="147.2" y="93.7">+24V</text>
<text x="153.9" y="93.7">Fuse</text>
<text x="154.9" y="91.1">F1</text>
<text x="38.9" y="101">+3.3V+5V</text>
<text x="130.8" y="98.8">J4</text>
<text x="130.8" y="101.3">5V</text>
<text x="168.9" y="97.5">J5</text>
<text x="168.9" y="100">24V</text>
<text x="210.9" y="98.8">LM66100DCK</text>
<text x="215.8" y="96.2">U4</text>
<text x="231.6" y="96.7">+5V</text>
<text x="264.1" y="97.5">J8</text>
<text x="264.1" y="100">JTAG</text>
<text x="29.1" y="106.4">C24</text>
<text x="55.9" y="106.4">C25</text>
<text x="121.1" y="104.8">GND</text>
<text x="159.2" y="103.6">GND</text>
<text x="212.6" y="103.8">VIN</text>
<text x="216.8" y="103.8">VOUT</text>
<text x="28" y="108.9">100n</text>
<text x="33.5" y="113.7">GND</text>
<text x="51.3" y="113.7">GND</text>
<text x="55.9" y="108.9">100n</text>
<text x="212.6" y="108.9">CE</text>
<text x="218.1" y="110" transform="rotate(-90 218.1 110)">GND</text>
<text x="219.3" y="108.9">ST</text>
<text x="264.1" y="108.9">J1</text>
<text x="264.1" y="111.5">UART</text>
<text x="99.9" y="116.5">+3.3V</text>
<text x="188" y="117.8">J6</text>
<text x="215.1" y="117.5">GND</text>
<text x="37.3" y="124.2">A1</text>
<text x="42.9" y="120.3" transform="rotate(-90 42.9 120.3)">V</text>
<text x="48" y="120.4" transform="rotate(-90 48 120.4)">V</text>
<text x="48.9" y="124.2">B1</text>
<text x="164.5" y="120.1">USB_C_Receptacle_USB2.0_16P</text>
<text x="193.2" y="125.4">VBUS</text>
<text x="37.3" y="129.2">A2</text>
<text x="48.9" y="129.2">B2</text>
<text x="86.8" y="127.7">GND</text>
<text x="110.5" y="129.2">J2</text>
<text x="110.5" y="131.8">Conn_01x08</text>
<text x="194.4" y="130.5">CC1</text>
<text x="229.6" y="128.3" transform="rotate(-90 229.6 128.3)">R13</text>
<text x="232.1" y="128.3" transform="rotate(-90 232.1 128.3)">5.1k</text>
<text x="37.3" y="134.3">A3</text>
<text x="48.9" y="134.3">B3</text>
<text x="194.4" y="133">CC2</text>
<text x="229.6" y="137.3" transform="rotate(-90 229.6 137.3)">R14</text>
<text x="232.1" y="137.6" transform="rotate(-90 232.1 137.6)">5.1k</text>
<text x="232.9" y="137.9">GND</text>
<text x="37.3" y="139.4">A4</text>
<text x="48.9" y="139.4">B4</text>
<text x="195.3" y="143.2">D+</text>
<text x="195.3" y="138.1">D-</text>
<text x="195.3" y="140.7">D-</text>
<text x="37.3" y="144.5">A5</text>
<text x="37.3" y="149.6">A6</text>
<text x="48.9" y="149.6">B6</text>
<text x="48.9" y="144.5">B5</text>
<text x="195.3" y="145.7">D+</text>
<text x="37.3" y="154.6">A7</text>
<text x="48.9" y="154.6">B7</text>
<text x="193.1" y="153.4">SBU1</text>
<text x="193.1" y="155.9">SBU2</text>
<text x="37.3" y="159.7">A8</text>
<text x="48.9" y="159.7">B8</text>
<text x="182.6" y="156.5" transform="rotate(-90 182.6 156.5)">SHIELD</text>
<text x="190.2" y="156.5" transform="rotate(-90 190.2 156.5)">GND</text>
<text x="20.8" y="165.8">GND</text>
<text x="26.2" y="164.5">+3.3V</text>
<text x="37.3" y="164.8">DIR</text>
<text x="37.3" y="162.3">OE</text>
<text x="45.4" y="165.9" transform="rotate(-90 45.4 165.9)">GND</text>
<text x="187.2" y="167.1">GND</text>
<text x="46.6" y="169.9">U8</text>
<text x="46.6" y="172.4">SN74LVC8T245</text>
<text x="42.4" y="174.7">GND</text>
</g>
<g font-size="1.3" fill="#a90000">
<text x="124.4" y="22.7">1</text>
<text x="162.5" y="22.7">1</text>
<text x="200.6" y="22.7">1</text>
<text x="238.7" y="22.7">1</text>
<text x="41.8" y="28.7" transform="rotate(-90 41.8 28.7)">1</text>
<text x="46.9" y="29.3" transform="rotate(-90 46.9 29.3)">23</text>
<text x="124.4" y="25.3">2</text>
<text x="124.4" y="27.8">3</text>
<text x="162.5" y="25.3">2</text>
<text x="162.5" y="27.8">3</text>
<text x="200.6" y="25.3">2</text>
<text x="200.6" y="27.8">3</text>
<text x="238.7" y="25.3">2</text>
<text x="238.7" y="27.8">3</text>
<text x="34.8" y="36.7">3</text>
<text x="34.8" y="41.8">4</text>
<text x="52" y="41.8">20</text>
<text x="52" y="36.7">21</text>
<text x="34.8" y="46.9">5</text>
<text x="52" y="46.9">19</text>
<text x="34.8" y="51.9">6</text>
<text x="52" y="51.9">18</text>
<text x="124.4" y="48.1">1</text>
<text x="124.4" y="50.7">2</text>
<text x="124.4" y="53.2">3</text>
<text x="162.5" y="48.1">1</text>
<text x="162.5" y="50.7">2</text>
<text x="162.5" y="53.2">3</text>
<text x="200.6" y="48.1">1</text>
<text x="200.6" y="50.7">2</text>
<text x="200.6" y="53.2">3</text>
<text x="238.7" y="48.1">1</text>
<text x="238.7" y="50.7">2</text>
<text x="238.7" y="53.2">3</text>
<text x="34.8" y="57">7</text>
<text x="52" y="57">17</text>
<text x="34.8" y="62.1">8</text>
<text x="52" y="62.1">16</text>
<text x="34.8" y="67.2">9</text>
<text x="52" y="67.2">15</text>
<text x="34.2" y="72.3">10</text>
<text x="34.2" y="74.8">22</text>
<text x="34.8" y="77.3">2</text>
<text x="52" y="72.3">14</text>
<text x="124.4" y="73.5">1</text>
<text x="124.4" y="76.1">2</text>
<text x="162.5" y="73.5">1</text>
<text x="162.5" y="76.1">2</text>
<text x="44.3" y="82.6" transform="rotate(-90 44.3 82.6)">11</text>
<text x="124.4" y="78.6">3</text>
<text x="162.5" y="78.6">3</text>
<text x="257.7" y="93.8">1</text>
<text x="124.4" y="97.7">1</text>
<text x="124.4" y="100.2">2</text>
<text x="162.5" y="96.4">1</text>
<text x="162.5" y="98.9">2</text>
<text x="257.7" y="96.4">2</text>
<text x="257.7" y="98.9">3</text>
<text x="257.7" y="101.5">4</text>
<text x="210.1" y="102.7">1</text>
<text x="210.1" y="107.8">3</text>
<text x="222.8" y="107.8">5</text>
<text x="222.8" y="102.7">6</text>
<text x="257.7" y="107.8">1</text>
<text x="217" y="112.5" transform="rotate(-90 217 112.5)">2</text>
<text x="257.7" y="110.4">2</text>
<text x="41.8" y="115" transform="rotate(-90 41.8 115)">1</text>
<text x="46.9" y="115.6" transform="rotate(-90 46.9 115.6)">23</text>
<text x="34.8" y="123.1">3</text>
<text x="52" y="123.1">21</text>
<text x="104" y="120.5">1</text>
<text x="104" y="123.1">2</text>
<text x="104" y="125.6">3</text>
<text x="200.7" y="124.3">A4</text>
<text x="34.8" y="128.1">4</text>
<text x="52" y="128.1">20</text>
<text x="104" y="128.1">4</text>
<text x="104" y="130.7">5</text>
<text x="200.6" y="131.9">B5</text>
<text x="200.7" y="129.4">A5</text>
<text x="34.8" y="133.2">5</text>
<text x="52" y="133.2">19</text>
<text x="104" y="133.2">6</text>
<text x="104" y="135.8">7</text>
<text x="200.7" y="137">A7</text>
<text x="34.8" y="138.3">6</text>
<text x="34.8" y="143.4">7</text>
<text x="52" y="143.4">17</text>
<text x="52" y="138.3">18</text>
<text x="104" y="138.3">8</text>
<text x="200.6" y="139.6">B7</text>
<text x="200.7" y="142.1">A6</text>
<text x="34.8" y="148.5">8</text>
<text x="52" y="148.5">16</text>
<text x="200.6" y="144.6">B6</text>
<text x="34.8" y="153.5">9</text>
<text x="52" y="153.5">15</text>
<text x="200.6" y="154.8">B8</text>
<text x="200.7" y="152.3">A8</text>
<text x="34.2" y="158.6">10</text>
<text x="34.2" y="161.2">22</text>
<text x="52" y="158.6">14</text>
<text x="181.5" y="161.4" transform="rotate(-90 181.5 161.4)">S1</text>
<text x="189.1" y="161.3" transform="rotate(-90 189.1 161.3)">A1</text>
<text x="34.8" y="163.7">2</text>
<text x="44.3" y="169" transform="rotate(-90 44.3 169)">11</text>
</g>
<g font-size="1.3" fill="#0000c2">
<text x="204.7" y="90.6">Screw terminal: C8377 + C71371</text>
<text x="116.5" y="109.9">Jumper für power over usb, zusätzlich eine ideale Diode</text>
<text x="118.7" y="113.5">https://chatgpt.com/c/6a50c7b2-c890-83eb-8b19-35a051685d37</text>
</g>
<g font-size="1" fill="#006464">
<text x="55.6" y="54.6">R38</text>
<text x="55.6" y="59.7">R39</text>
<text x="55.6" y="64.8">R40</text>
<text x="55.6" y="61.2">100</text>
<text x="55.6" y="69.9">R41</text>
<text x="55.6" y="71.4">100</text>
<text x="55.6" y="66.3">100</text>
<text x="55.6" y="74.9">R42</text>
<text x="55.6" y="76.5">100</text>
<text x="55.6" y="137.4">R44</text>
<text x="55.6" y="142.5">R43</text>
<text x="55.6" y="141">100</text>
<text x="55.6" y="151.1">R35</text>
<text x="55.6" y="152.7">100</text>
<text x="55.6" y="156.2">R36</text>
<text x="55.6" y="161.3">R37</text>
<text x="55.6" y="157.7">100</text>
<text x="55.6" y="162.8">100</text>
</g>
<g font-size=".8" fill="#006464">
<text x="42.9" y="32.8" transform="rotate(-90 42.9 32.8)">CCA</text>
<text x="48" y="32.9" transform="rotate(-90 48 32.9)">CCB</text>
<text x="42.9" y="119.1" transform="rotate(-90 42.9 119.1)">CCA</text>
<text x="48" y="119.3" transform="rotate(-90 48 119.3)">CCB</text>
</g>
</svg>
